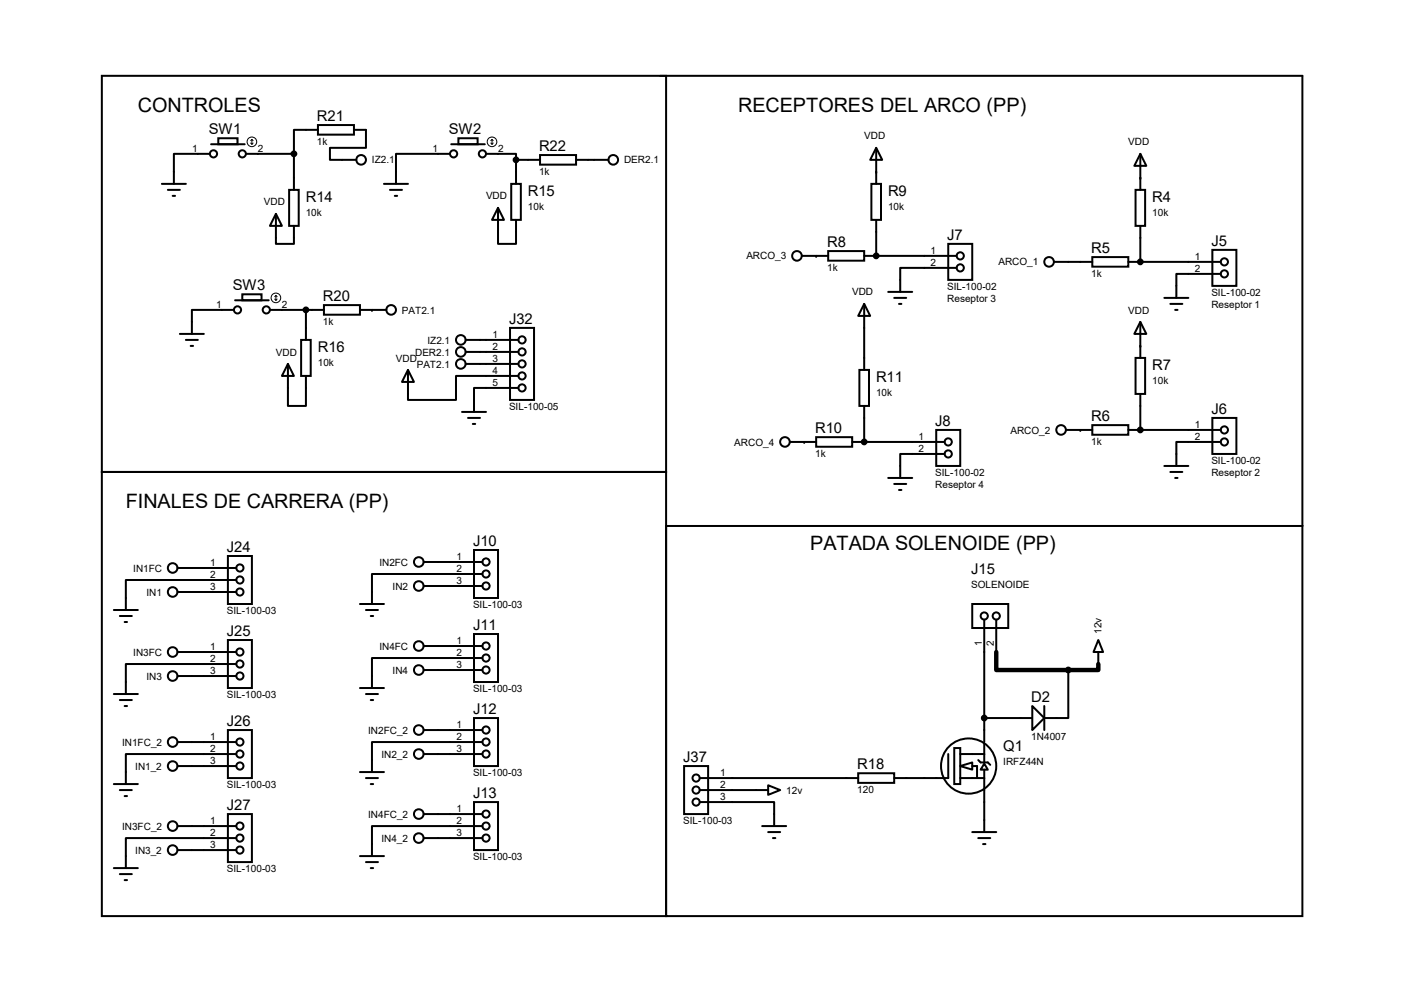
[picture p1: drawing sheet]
<svg xmlns="http://www.w3.org/2000/svg" width="297mm" height="210mm" viewBox="0 0 297 210" stroke-linecap="round" stroke-linejoin="round" font-family="sans-serif">
<g fill="none" stroke="#000" stroke-width=".42">
<path d="M21.5 16h119.4v83.9h-119.4zM139.7 16h135.8zM275.5 16v95.3zM34.2 38.9h5.1M44.4 32.6h-7.6v6.3M44.7 30.5h7.1M46.2 29.3h4v1.2h-4zM52 32.6h10.2M62.2 32.6v7.6M67.3 26.5h7.6v2h-7.6zM67.3 27.5h-5.1v5.1M74.9 27.5h2.5v3.8h-7.6v2.5h5.6"/>
<path d="M81.2 38.9h5.1M95.2 32.6h-11.4v6.3M95.5 30.5h7.1M97 29.3h4v1.2h-4zM102.8 32.6h6.4v1.2M108.2 38.9h2v7.6h-2zM109.2 33.8h5.1M109.2 33.8v5.1M114.3 32.8h7.6v2h-7.6zM121.9 33.8h6.8M184.4 38.9h2v7.6h-2zM185.4 31.3l1.2 2.5h-2.5z"/>
<path d="M185.4 31.3v7.6M241.3 32.6l1.2 2.5h-2.5zM241.3 32.6v7.6M35.5 40.2h2.6M36.5 41.4h.5M58.4 45.3l1.2 2.5h-2.5zM58.4 45.3v6.3h3.8v-3.8M61.2 40.2h2v7.6h-2zM82.5 40.2h2.5M83.5 41.4h.5M105.4 44l1.2 2.5h-2.5zM105.4 44v7.6h3.8v-5.1"/>
<path d="M169.6 54.1h5.6M175.2 53.1h7.6v2.1h-7.6zM182.8 54.1h19.6M185.4 46.5v7.6M200.6 51.6h5.1v7.6h-5.1zM202.4 56.7h-11.9v5.1M223 55.4h8.1M231.1 54.4h7.6v2h-7.6zM238.7 55.4h19.6M240.2 40.2h2.1v7.6h-2.1zM241.3 47.8v7.6M256.5 52.9h5.1v7.6h-5.1z"/>
<path d="M258.3 58h-9.4v5M38.1 70.7h5M39.3 71.9h2.6M40.3 73.2h.5M49.5 65.6h-8.9v5.1M49.7 63.5h7.2M51.3 62.3h4v1.2h-4zM57.1 65.6h11.4M60.9 77l1.3 2.5h-2.6zM60.9 77v8.9h3.8v-6.4M63.7 71.9h2v7.6h-2zM64.7 65.6v6.3"/>
<path d="M68.5 64.6h7.7v2h-7.7zM76.2 65.6h5.5M86.3 78.3l1.3 2.5h-2.6zM86.3 78.3v6.3h10.2v-5.1h13.2M98.5 71.9h11.2M98.5 74.5h11.2M98.5 77h11.2M107.9 69.4h5.1v15.2h-5.1zM181.8 78.3h2.1v7.6h-2.1zM182.8 64.3l1.3 2.5h-2.5zM182.8 64.3v14M187.9 61.8h5.1"/>
<path d="M189.2 63h2.5M190.2 64.3h.5M240.2 75.7h2.1v7.7h-2.1zM241.3 68.1l1.2 2.6h-2.5zM241.3 68.1v7.6M246.3 63h5.1M247.6 64.3h2.5M248.6 65.6h.5M21.5 99.9h119.4v93.9h-119.4zM97.7 87.2h5.1M99 88.4h2.6M100 89.7h.5"/>
<path d="M109.7 82.1h-9.4v5.1M167.1 93.5h5.6M172.7 92.5h7.6v2h-7.6zM180.3 93.5h19.6M182.8 85.9v7.6M198.1 91h5.1v7.6h-5.1zM199.9 96.1h-9.4v5M225.5 91h5.6M231.1 90h7.6v2h-7.6zM238.7 91h19.6M241.3 83.4v7.6M246.3 98.6h5.1"/>
<path d="M247.6 99.9h2.5M256.5 88.4h5.1v7.7h-5.1zM258.3 93.5h-9.4v5.1M48.2 117.6h5.1v10.2h-5.1zM89.6 118.9h12.5M100.3 116.4h5.1v10.1h-5.1zM140.9 111.3h134.6v82.5h-134.6zM187.9 101.1h5.1M189.2 102.4h2.5M190.2 103.7h.5M248.6 101.1h.5M24.1 129.1h5.1"/>
<path d="M25.4 130.3h2.5M26.4 131.6h.5M37.5 125.3h12.5M37.5 120.2h12.5M37.5 138h12.5M48.2 135.4h5.1v10.2h-5.1zM50 122.7h-23.4v6.4M76.2 127.8h5M77.4 129.1h2.6M78.4 130.3h.5M89.6 124h12.5M89.6 136.7h12.5"/>
<path d="M100.3 134.2h5.1v10.1h-5.1zM102.1 121.5h-23.4v6.3M102.1 139.2h-23.4v6.4M205.7 127.8h7.6v5.1h-7.6zM208.2 131.1v25.9M210.8 131.1v6.9M232.4 135.4l1 2.6h-2.1zM232.4 138v2.5M24.1 146.9h5.1M25.4 148.1h2.5M26.4 149.4h.5M37.5 143h12.5"/>
<path d="M37.5 157h12.5M48.2 154.5h5.1v10.1h-5.1zM50 140.5h-23.4v6.4M50 159.6h-23.4v6.3M76.2 145.6h5M77.4 146.9h2.6M78.4 148.1h.5M89.6 141.8h12.5M89.6 159.6h12.5M89.6 154.5h12.5M100.3 151.9h5.1v10.2h-5.1zM102.1 157h-23.4v6.4"/>
<path d="M200.6 159.6v5h-11.4M201.9 158.3h1.3v7.6h-1.3zM203.2 159.6h5M208.2 157.3v4M208.2 151.9h10.2M218.4 149.4l2.5 2.5-2.5 2.6zM220.9 149.4v5.1M226 141.8v10.1h-5.1M24.1 165.9h5.1M25.4 167.2h2.5M26.4 168.4h.5M37.5 162.1h12.5"/>
<path d="M37.5 179.9h12.5M37.5 174.8h12.5M48.2 172.3h5.1v10.1h-5.1zM50 177.3h-23.4v6.4M76.2 163.4h5M77.4 164.6h2.6M78.4 165.9h.5M89.6 177.3h12.5M89.6 172.3h12.5M100.3 169.7h5.1v10.2h-5.1zM102.1 174.8h-23.4v6.3M144.7 162.1h5.1v10.2h-5.1z"/>
<path d="M148 169.7h15.8v5.1M148 164.6h33.6M148 167.2h14.5M161.2 174.8h5.1M162.5 166.2l2.6 1-2.6 1zM162.5 176.1h2.6M163.5 177.3h.5M181.6 163.6h7.6v2.1h-7.6zM203.2 162.1l2.5-.8v1.6zM203.2 164.6h5M205.7 162.1h1v2.5M205.7 176.1h5.1"/>
<path d="M207 177.3h2.5M207 160.8l.5 .5h1.5l.5 .5M208 178.6h.5M208.2 161.6l.8 1.3h-1.5zM208.2 162.9v13.2M24.1 183.7h5.1M25.4 185h2.5M26.4 186.2h.5M76.2 181.1h5M77.4 182.4h2.6M78.4 183.7h.5"/>
<circle cx="45.2" cy="32.5" r=".76"/>
<circle cx="51.3" cy="32.5" r=".76"/>
<circle cx="62.2" cy="32.5" r=".51"/>
<circle cx="76.4" cy="33.8" r="1.02"/>
<circle cx="96" cy="32.5" r=".76"/>
<circle cx="102.1" cy="32.5" r=".76"/>
<circle cx="109.2" cy="33.8" r=".51"/>
<circle cx="129.7" cy="33.8" r="1.02"/>
<circle cx="168.6" cy="54.1" r="1.02"/>
<circle cx="185.4" cy="54.1" r=".51"/>
<circle cx="203.2" cy="56.7" r=".76"/>
<circle cx="203.2" cy="54.1" r=".76"/>
<circle cx="221.9" cy="55.4" r="1.02"/>
<circle cx="241.3" cy="55.4" r=".51"/>
<circle cx="259" cy="55.4" r=".76"/>
<circle cx="259" cy="57.9" r=".76"/>
<circle cx="50.2" cy="65.6" r=".76"/>
<circle cx="56.3" cy="65.6" r=".76"/>
<circle cx="64.7" cy="65.6" r=".51"/>
<circle cx="82.8" cy="65.6" r="1.02"/>
<circle cx="97.5" cy="71.9" r="1.02"/>
<circle cx="97.5" cy="74.5" r="1.02"/>
<circle cx="97.5" cy="77" r="1.02"/>
<circle cx="110.4" cy="77" r=".76"/>
<circle cx="110.4" cy="71.9" r=".76"/>
<circle cx="110.4" cy="74.5" r=".76"/>
<circle cx="110.4" cy="79.5" r=".76"/>
<circle cx="110.4" cy="82.1" r=".76"/>
<circle cx="166.1" cy="93.5" r="1.02"/>
<circle cx="182.8" cy="93.5" r=".51"/>
<circle cx="200.6" cy="96" r=".76"/>
<circle cx="200.6" cy="93.5" r=".76"/>
<circle cx="224.5" cy="91" r="1.02"/>
<circle cx="241.3" cy="91" r=".51"/>
<circle cx="259" cy="93.5" r=".76"/>
<circle cx="259" cy="91" r=".76"/>
<circle cx="88.6" cy="118.9" r="1.02"/>
<circle cx="102.8" cy="118.9" r=".76"/>
<circle cx="36.5" cy="125.3" r="1.02"/>
<circle cx="36.5" cy="120.2" r="1.02"/>
<circle cx="36.5" cy="138" r="1.02"/>
<circle cx="50.8" cy="120.2" r=".76"/>
<circle cx="50.8" cy="125.3" r=".76"/>
<circle cx="50.8" cy="138" r=".76"/>
<circle cx="50.8" cy="122.7" r=".76"/>
<circle cx="88.6" cy="124" r="1.02"/>
<circle cx="88.6" cy="136.7" r="1.02"/>
<circle cx="102.8" cy="139.2" r=".76"/>
<circle cx="102.8" cy="121.4" r=".76"/>
<circle cx="102.8" cy="124" r=".76"/>
<circle cx="102.8" cy="136.7" r=".76"/>
<circle cx="208.2" cy="130.3" r=".76"/>
<circle cx="210.8" cy="130.3" r=".76"/>
<circle cx="36.5" cy="157" r="1.02"/>
<circle cx="36.5" cy="143" r="1.02"/>
<circle cx="50.8" cy="157" r=".76"/>
<circle cx="50.8" cy="140.5" r=".76"/>
<circle cx="50.8" cy="143" r=".76"/>
<circle cx="50.8" cy="159.5" r=".76"/>
<circle cx="88.6" cy="141.8" r="1.02"/>
<circle cx="88.6" cy="154.5" r="1.02"/>
<circle cx="88.6" cy="159.6" r="1.02"/>
<circle cx="102.8" cy="141.8" r=".76"/>
<circle cx="102.8" cy="159.5" r=".76"/>
<circle cx="102.8" cy="157" r=".76"/>
<circle cx="102.8" cy="154.5" r=".76"/>
<circle cx="208.2" cy="151.9" r=".51"/>
<circle cx="226" cy="141.8" r=".51"/>
<circle cx="36.5" cy="162.1" r="1.02"/>
<circle cx="36.5" cy="174.8" r="1.02"/>
<circle cx="36.5" cy="179.9" r="1.02"/>
<circle cx="50.8" cy="174.8" r=".76"/>
<circle cx="50.8" cy="162.1" r=".76"/>
<circle cx="50.8" cy="177.3" r=".76"/>
<circle cx="50.8" cy="179.9" r=".76"/>
<circle cx="88.6" cy="177.3" r="1.02"/>
<circle cx="88.6" cy="172.3" r="1.02"/>
<circle cx="102.8" cy="177.3" r=".76"/>
<circle cx="102.8" cy="172.2" r=".76"/>
<circle cx="102.8" cy="174.8" r=".76"/>
<circle cx="147.3" cy="169.7" r=".76"/>
<circle cx="147.3" cy="167.2" r=".76"/>
<circle cx="147.3" cy="164.6" r=".76"/>
<circle cx="204.9" cy="162.1" r="5.8"/>
</g>
<g fill="#000">
<circle cx="62.2" cy="32.5" r=".51"/>
<circle cx="109.2" cy="33.8" r=".51"/>
<circle cx="185.4" cy="36.4" r=".21"/>
<circle cx="241.3" cy="37.6" r=".21"/>
<circle cx="172.7" cy="54.1" r=".21"/>
<circle cx="185.4" cy="54.1" r=".51"/>
<circle cx="185.4" cy="54.1" r=".21"/>
<circle cx="241.3" cy="55.4" r=".51"/>
<circle cx="241.3" cy="55.4" r=".21"/>
<circle cx="64.7" cy="65.6" r=".51"/>
<circle cx="78.7" cy="65.6" r=".21"/>
<circle cx="241.3" cy="73.2" r=".21"/>
<circle cx="170.1" cy="93.5" r=".21"/>
<circle cx="182.8" cy="93.5" r=".51"/>
<circle cx="182.8" cy="93.5" r=".21"/>
<circle cx="228.6" cy="91" r=".21"/>
<circle cx="241.3" cy="91" r=".51"/>
<circle cx="241.3" cy="91" r=".21"/>
<circle cx="208.2" cy="151.9" r=".51"/>
<circle cx="226" cy="141.8" r=".51"/>
</g>
<path d="M210.8 138v3.8h21.6v-1.3" fill="none" stroke="#000" stroke-width=".93"/>
<g fill="none" stroke="#000" stroke-width=".21">
<path d="M53 30.3l.3 .2M53.3 29.5v1M53.3 29.5l-.3 .3M53.3 29.5l.2 .3M53.5 30.3l-.2 .2M103.8 30.3l.3 .2M104.1 29.5v1M104.1 29.5l-.3 .3M104.1 29.5l.2 .3M104.3 30.3l-.2 .2M58.1 63.3l.3 .2M58.4 62.5v1"/>
<path d="M58.4 62.5l-.3 .3M58.4 62.5l.2 .3M58.6 63.3l-.2 .2"/>
<circle cx="53.3" cy="30" r="1.02"/>
<circle cx="104.1" cy="30" r="1.02"/>
<circle cx="58.4" cy="63" r="1.02"/>
</g>
<g font-size="4.2">
<text x="29.2" y="23.7">CONTROLES</text>
<text x="156.2" y="23.7">RECEPTORES DEL ARCO (PP)</text>
<text x="26.6" y="107.5">FINALES DE CARRERA (PP)</text>
<text x="171.4" y="116.4">PATADA SOLENOIDE (PP)</text>
</g>
<g font-size="3.1">
<text x="44.2" y="28.4">SW1</text>
<text x="67.1" y="25.6">R21</text>
<text x="95" y="28.4">SW2</text>
<text x="114" y="31.9">R22</text>
<text x="111.7" y="41.5">R15</text>
<text x="187.9" y="41.5">R9</text>
<text x="64.7" y="42.8">R14</text>
<text x="243.8" y="42.8">R4</text>
<text x="175" y="52.2">R8</text>
<text x="200.4" y="50.7">J7</text>
<text x="230.9" y="53.5">R5</text>
<text x="256.3" y="52">J5</text>
<text x="49.3" y="61.4">SW3</text>
<text x="68.3" y="63.7">R20</text>
<text x="107.7" y="68.5">J32</text>
<text x="67.2" y="74.5">R16</text>
<text x="185.3" y="80.9">R11</text>
<text x="243.8" y="78.4">R7</text>
<text x="230.9" y="89.1">R6</text>
<text x="256.3" y="87.5">J6</text>
<text x="172.5" y="91.6">R10</text>
<text x="197.9" y="90.1">J8</text>
<text x="48" y="116.8">J24</text>
<text x="100.1" y="115.5">J10</text>
<text x="205.5" y="121.5">J15</text>
<text x="48" y="134.5">J25</text>
<text x="100.1" y="133.3">J11</text>
<text x="218.2" y="148.5">D2</text>
<text x="48" y="153.6">J26</text>
<text x="100.1" y="151">J12</text>
<text x="144.5" y="161.2">J37</text>
<text x="212.3" y="158.9">Q1</text>
<text x="181.4" y="162.7">R18</text>
<text x="48" y="171.4">J27</text>
<text x="100.1" y="168.8">J13</text>
</g>
<g font-size="2.1">
<text x="182.8" y="29.5">VDD</text>
<text x="40.7" y="32.2">1</text>
<text x="54.6" y="32.2">2</text>
<text x="67.1" y="30.6">1k</text>
<text x="78.7" y="34.6">IZ2.1</text>
<text x="91.5" y="32.2">1</text>
<text x="105.4" y="32.2">2</text>
<text x="132" y="34.6">DER2.1</text>
<text x="238.7" y="30.8">VDD</text>
<text x="114" y="37">1k</text>
<text x="55.8" y="43.5">VDD</text>
<text x="64.7" y="45.7">10k</text>
<text x="102.8" y="42.2">VDD</text>
<text x="111.7" y="44.5">10k</text>
<text x="187.9" y="44.5">10k</text>
<text x="243.8" y="45.7">10k</text>
<text x="196.9" y="53.8">1</text>
<text x="157.9" y="54.9">ARCO_3</text>
<text x="175" y="57.3">1k</text>
<text x="196.9" y="56.3">2</text>
<text x="211.2" y="56.2">ARCO_1</text>
<text x="230.9" y="58.6">1k</text>
<text x="252.8" y="55">1</text>
<text x="252.8" y="57.6">2</text>
<text x="45.8" y="65.2">1</text>
<text x="59.6" y="65.2">2</text>
<text x="180.3" y="62.5">VDD</text>
<text x="200.4" y="61.4">SIL-100-02</text>
<text x="200.4" y="63.9">Reseptor 3</text>
<text x="256.3" y="62.7">SIL-100-02</text>
<text x="256.3" y="65.2">Reseptor 1</text>
<text x="68.3" y="68.7">1k</text>
<text x="85" y="66.3">PAT2.1</text>
<text x="104.2" y="71.5">1</text>
<text x="238.7" y="66.3">VDD</text>
<text x="58.4" y="75.2">VDD</text>
<text x="67.2" y="77.5">10k</text>
<text x="83.8" y="76.5">VDD</text>
<text x="87.8" y="75.2">DER2.1</text>
<text x="88.2" y="77.8">PAT2.1</text>
<text x="90.4" y="72.7">IZ2.1</text>
<text x="104.2" y="74.1">2</text>
<text x="104.2" y="76.6">3</text>
<text x="104.2" y="79.2">4</text>
<text x="104.2" y="81.7">5</text>
<text x="185.3" y="83.8">10k</text>
<text x="243.8" y="81.3">10k</text>
<text x="107.7" y="86.8">SIL-100-05</text>
<text x="155.4" y="94.3">ARCO_4</text>
<text x="194.3" y="93.1">1</text>
<text x="194.3" y="95.7">2</text>
<text x="213.8" y="91.7">ARCO_2</text>
<text x="230.9" y="94.1">1k</text>
<text x="252.8" y="90.6">1</text>
<text x="252.8" y="93.1">2</text>
<text x="172.5" y="96.7">1k</text>
<text x="197.9" y="100.8">SIL-100-02</text>
<text x="256.3" y="98.2">SIL-100-02</text>
<text x="256.3" y="100.8">Reseptor 2</text>
<text x="197.9" y="103.3">Reseptor 4</text>
<text x="44.5" y="119.8">1</text>
<text x="80.3" y="119.7">IN2FC</text>
<text x="96.6" y="118.5">1</text>
<text x="28.2" y="120.9">IN1FC</text>
<text x="44.5" y="122.3">2</text>
<text x="44.5" y="124.9">3</text>
<text x="83.1" y="124.8">IN2</text>
<text x="96.6" y="121.1">2</text>
<text x="96.6" y="123.6">3</text>
<text x="205.5" y="124.5">SOLENOIDE</text>
<text x="31" y="126">IN1</text>
<text x="48" y="130">SIL-100-03</text>
<text x="100.1" y="128.7">SIL-100-03</text>
<text x="44.5" y="137.6">1</text>
<text x="80.3" y="137.5">IN4FC</text>
<text x="96.6" y="136.3">1</text>
<text x="207.7" y="136.6" transform="rotate(-90 207.7 136.6)">1</text>
<text x="210.3" y="136.6" transform="rotate(-90 210.3 136.6)">2</text>
<text x="233" y="134.2" transform="rotate(-90 233 134.2)">12v</text>
<text x="28.2" y="138.7">IN3FC</text>
<text x="31" y="143.8">IN3</text>
<text x="44.5" y="140.1">2</text>
<text x="44.5" y="142.7">3</text>
<text x="83.1" y="142.5">IN4</text>
<text x="96.6" y="138.9">2</text>
<text x="96.6" y="141.4">3</text>
<text x="48" y="147.7">SIL-100-03</text>
<text x="100.1" y="146.5">SIL-100-03</text>
<text x="77.9" y="155.2">IN2FC_2</text>
<text x="96.6" y="154.1">1</text>
<text x="25.8" y="157.8">IN1FC_2</text>
<text x="44.5" y="156.6">1</text>
<text x="44.5" y="159.2">2</text>
<text x="44.5" y="161.7">3</text>
<text x="80.7" y="160.3">IN2_2</text>
<text x="96.6" y="156.6">2</text>
<text x="96.6" y="159.2">3</text>
<text x="212.3" y="161.8">IRFZ44N</text>
<text x="218.2" y="156.6">1N4007</text>
<text x="28.6" y="162.9">IN1_2</text>
<text x="48" y="166.8">SIL-100-03</text>
<text x="100.1" y="164.3">SIL-100-03</text>
<text x="152.4" y="164.3">1</text>
<text x="152.4" y="166.8">2</text>
<text x="166.3" y="167.9">12v</text>
<text x="181.4" y="167.8">120</text>
<text x="77.9" y="173">IN4FC_2</text>
<text x="96.6" y="171.9">1</text>
<text x="152.4" y="169.3">3</text>
<text x="25.8" y="175.6">IN3FC_2</text>
<text x="44.5" y="174.4">1</text>
<text x="44.5" y="177">2</text>
<text x="44.5" y="179.5">3</text>
<text x="80.7" y="178.1">IN4_2</text>
<text x="96.6" y="174.4">2</text>
<text x="96.6" y="177">3</text>
<text x="144.5" y="174.4">SIL-100-03</text>
<text x="28.6" y="180.6">IN3_2</text>
<text x="48" y="184.6">SIL-100-03</text>
<text x="100.1" y="182">SIL-100-03</text>
</g>
</svg>
